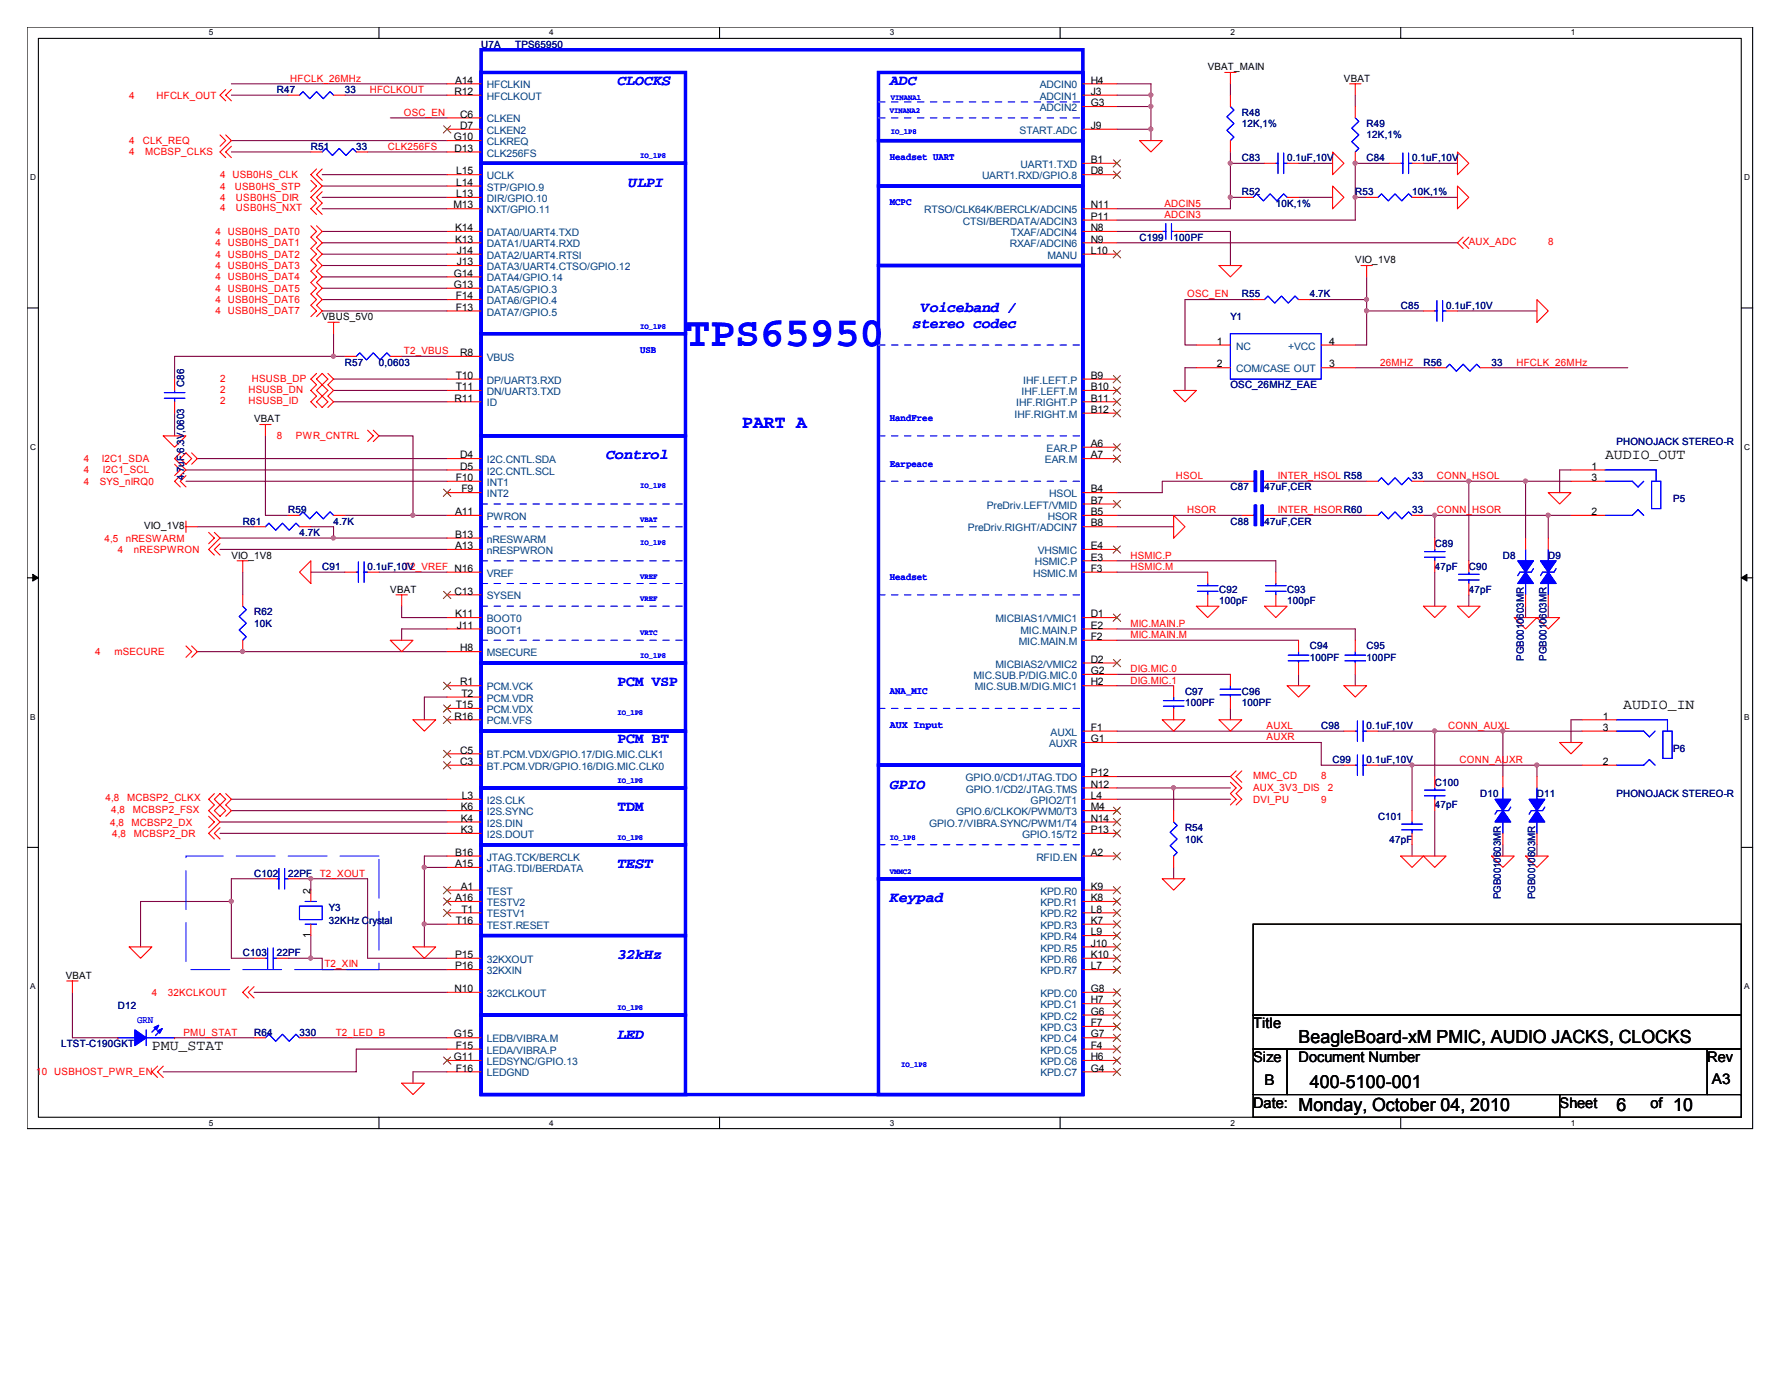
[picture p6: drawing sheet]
<svg xmlns="http://www.w3.org/2000/svg" width="279mm" height="216mm" viewBox="0 0 279 216" stroke-linecap="round" stroke-linejoin="round" font-family="sans-serif">
<path d="M4.2 4.2h270.3v172.5h-270.3zM6 6h266.7v168.9h-266.7z" fill="none" stroke="#000" stroke-width=".17"/>
<g fill="#fff">
<path d="M32.7 4.4h.7v1.4h-.7z"/>
<path d="M32.7 175.1h.7v1.4h-.7z"/>
</g>
<path d="M59.4 4.2v1.8M59.4 174.9v1.8" fill="none" stroke="#000" stroke-width=".17"/>
<g fill="#fff">
<path d="M86 4.4h.7v1.4h-.7z"/>
<path d="M86 175.1h.7v1.4h-.7z"/>
</g>
<path d="M112.7 4.2v1.8M112.7 174.9v1.8" fill="none" stroke="#000" stroke-width=".17"/>
<g fill="#fff">
<path d="M139.4 4.4h.6v1.4h-.6z"/>
<path d="M139.4 175.1h.6v1.4h-.6z"/>
</g>
<path d="M166 4.2v1.8M166 174.9v1.8" fill="none" stroke="#000" stroke-width=".17"/>
<g fill="#fff">
<path d="M192.7 4.4h.7v1.4h-.7z"/>
<path d="M192.7 175.1h.7v1.4h-.7z"/>
</g>
<path d="M219.4 4.2v1.8M219.4 174.9v1.8" fill="none" stroke="#000" stroke-width=".17"/>
<g fill="#fff">
<path d="M246 4.4h.7v1.4h-.7z"/>
<path d="M246 175.1h.7v1.4h-.7z"/>
<path d="M4.7 27.1h.9v1.4h-.9z"/>
<path d="M273.2 27.1h.9v1.4h-.9z"/>
<path d="M4.7 69.3h.9v1.4h-.9z"/>
<path d="M273.2 69.3h.9v1.4h-.9z"/>
</g>
<path d="M4.2 48.2h1.8M272.7 48.2h1.8" fill="none" stroke="#000" stroke-width=".17"/>
<g fill="#fff">
<path d="M4.7 111.5h.8v1.4h-.8z"/>
<path d="M273.2 111.5h.8v1.4h-.8z"/>
</g>
<path d="M4.2 90.5h1.8M272.7 90.5h1.8" fill="none" stroke="#000" stroke-width=".17"/>
<path d="M5.1 89.9l.9 .6-.9 .5zM272.7 90.5l.9-.6v1.1z" fill="#000" stroke="#000" stroke-width=".16"/>
<g fill="#fff">
<path d="M4.7 153.8h.8v1.4h-.8z"/>
<path d="M273.2 153.8h.8v1.4h-.8z"/>
</g>
<path d="M4.2 132.7h1.8M272.7 132.7h1.8M196.3 144.7h76.4v14.2h-76.4zM196.3 158.9h76.4v5.4h-76.4zM196.3 164.3h5.3v7.1h-5.3zM196.3 171.4h48v3.5h-48zM201.6 164.3h65.8v7.1h-65.8zM244.3 171.4h28.4v3.5h-28.4zM267.4 164.3h5.3v7.1h-5.3z" fill="none" stroke="#000" stroke-width=".17"/>
<g fill="none" stroke="#800040" stroke-width=".17">
<path d="M36.2 13.1h33.8M36.2 14.9h8.9M54 14.9h16M61.1 18.5h8.9M174.9 16.7h5.4M174.9 13.1h5.4v8.9M174.9 14.9h5.4M192.7 13.1v1.8M212.3 14.9v1.8M36.2 22h33.8M36.2 23.8h12.5M50.5 36.2h19.5"/>
<path d="M50.5 32.7h19.5M50.5 27.3h19.5M50.5 29.1h19.5M50.5 38h19.5M50.5 30.9h19.5M50.5 39.8h19.5M57.6 23.8h12.4M174.9 36.2h5.4M174.9 20.2h5.4M174.9 38h53.4M185.6 36.2h7.1v5.4M192.7 25.6v5.3h1.8"/>
<path d="M192.7 23.8v1.8h5.3M192.7 30.9v1.8h-17.8M203.4 30.9h5.3M203.4 25.6h5.3M212.3 30.9h1.7M217.6 25.6h-5.3v8.9h-37.4M222.9 30.9h5.4M222.9 25.6h5.4M50.5 41.6h19.5M50.5 46.9h19.5M50.5 43.3h19.5M50.5 45.1h19.5"/>
<path d="M50.5 48.7h19.5M52.2 52.2v3.6M52.2 59.4h17.8M54 55.8h-26.7v3.6M62.9 55.8h7.1M187.4 57.6h-1.8v3.5M196.3 46.9h-10.7v7.1h1.8M205.1 46.9h8.9M212.3 57.6h12.4M214 48.7h8.9M214 43.3v10.7h-1.7M228.3 48.7h12.4"/>
<path d="M233.6 57.6h21.3M27.3 64.7v3.5M29.1 75.4h40.9M29.1 73.6h40.9M30.9 71.8h39.1M41.6 68.2v12.5h3.5M52.2 61.1h17.8M52.2 62.9h17.8M59.4 68.2h5.3v12.5M194.5 75.4h-12.5v1.7h-7.1M199.8 75.4h14.2M222.9 75.4h23.1"/>
<path d="M230 75.4v12.4M238.9 75.4v8.8M246 73.6h-1.7v3.5M30.9 82.5h8.9M34.5 84.2h35.5M34.5 86h35.5M38 89.6v3.5M48.7 89.6h5.3M48.7 82.5h3.5v1.7M54 80.7h16M59.4 89.6h10.6M62.9 94.9v1.8h7.1"/>
<path d="M70 98.5h-7.1v1.7M174.9 89.6h14.2M174.9 98.5h37.4v1.7M174.9 87.8h24.9v1.8M174.9 82.5h8.9M174.9 80.7h19.6M199.8 80.7h14.2M222.9 80.7h23.1M224.7 80.7v3.5M224.7 89.6v5.3M230 93.1v1.8M238.9 94.9v1.8"/>
<path d="M242.5 80.7v3.5M242.5 94.9v1.8M30.9 102h39.1M70 109.1h-3.5v3.6M174.9 105.6h17.8M174.9 114.5h35.6M174.9 107.4h8.9M174.9 116.2h32v3.6h3.6M174.9 100.2h28.5M192.7 110.9v1.8M203.4 105.6v1.8M212.3 105.6v1.8"/>
<path d="M215.8 114.5h32M215.8 119.8h32M221.1 119.8v7.1M224.7 114.5v7.1M235.4 114.5v7.1M240.7 119.8v1.8M247.8 112.7h-1.8v3.5M34.5 128.7h35.5M34.5 130.5h35.5M36.2 126.9h33.8M36.2 125.1h33.8M41.6 137.6h-5.4v12.4h3.6"/>
<path d="M46.9 137.6h10.7v12.4h12.4M48.7 137.6v1.8M66.5 135.8h3.5M70 134h-3.5v14.3M174.9 125.1h17.8M174.9 123.4h17.8M174.9 121.6h17.8M183.8 123.4v3.5M183.8 135.8v1.8M221.1 132.2v1.8M224.7 126.9v7.1M235.4 132.2v1.8"/>
<path d="M240.7 132.2v1.8M11.3 155.4v7.1h7.2M36.2 141.1h-14.2v7.2M39.8 155.4h30.2M45.1 150h5.4v1.8h19.5M48.7 146.5v3.5M66.5 144.7h3.5M27.3 162.5h12.5M48.7 162.5h21.3M70 164.3h-14.2v3.5h-30.2M70 167.8h-5.3v1.8"/>
</g>
<g fill="#f0f" stroke="#f0f" stroke-width=".17">
<circle cx="48.7" cy="137.6" r=".32"/>
<circle cx="240.7" cy="119.8" r=".32"/>
<circle cx="48.7" cy="150" r=".32"/>
<circle cx="235.3" cy="114.4" r=".32"/>
<circle cx="224.7" cy="114.4" r=".32"/>
<circle cx="52.2" cy="84.2" r=".32"/>
<circle cx="52.2" cy="55.8" r=".32"/>
<circle cx="214" cy="48.7" r=".32"/>
<circle cx="230" cy="75.3" r=".32"/>
<circle cx="38" cy="102" r=".32"/>
<circle cx="238.9" cy="75.3" r=".32"/>
<circle cx="242.5" cy="80.7" r=".32"/>
<circle cx="180.2" cy="20.2" r=".32"/>
<circle cx="36.2" cy="141.1" r=".32"/>
<circle cx="66.4" cy="144.7" r=".32"/>
<circle cx="192.7" cy="25.5" r=".32"/>
<circle cx="192.7" cy="30.9" r=".32"/>
<circle cx="214" cy="46.9" r=".32"/>
<circle cx="212.2" cy="30.9" r=".32"/>
<circle cx="212.2" cy="25.5" r=".32"/>
<circle cx="224.7" cy="80.7" r=".32"/>
<circle cx="180.2" cy="14.9" r=".32"/>
<circle cx="66.4" cy="135.8" r=".32"/>
<circle cx="180.2" cy="16.7" r=".32"/>
<circle cx="221.1" cy="119.8" r=".32"/>
<circle cx="183.8" cy="123.3" r=".32"/>
<circle cx="64.7" cy="80.7" r=".32"/>
</g>
<g fill="none" stroke="#f00" stroke-width=".17">
<path d="M35.3 14l-.8 .9 .8 .9M36.2 14l-.9 .9 .9 .9M45.1 14.9h1.8M52.2 14.9h1.8M70 13.1h5.4M70 14.9h5.4M70 18.5h5.4M169.6 13.1h5.3M169.6 14.9h5.3M169.6 16.7h5.3M191.8 11.3h1.8M192.7 11.3v1.8"/>
<path d="M192.7 14.9v1.8M211.4 13.1h1.7M212.3 13.1v1.8M212.3 16.7v1.8M34.5 21.1l.8 .9-.8 .9M35.3 21.1l.9 .9-1.7 1.8 .8 .9M36.2 22.9l-.9 .9 .9 .9M48.7 35.3l.9 .9-.9 .9 .9 .9-.9 .9 .9 .9-.9 .9 .9 .9-.9 .9 .9 .8-.9 .9 .9 .9-.9 .9 .9 .9-.9 .9 .9 .9-.9 .9M48.7 28.2l.9 .9-.9 .9M48.7 23.8h1.8M49.6 26.5l-.9 .8 1.8 1.8-1.8 1.8 .9 .9-.9 .9 .9 .9M49.6 35.3l.9 .9-.9 .9 .9 .9-.9 .9 .9 .9-.9 .9 .9 .9-.9 .9 .9 .8-.9 .9 .9 .9-.9 .9 .9 .9-.9 .9 .9 .9-.9 .9"/>
<path d="M50.5 26.5l-.9 .8 .9 .9M50.5 30l-.9 .9 .9 .9-.9 .9 .9 .9M55.8 23.8h1.8M70 36.2h5.4M70 30.9h5.4M70 23.8h5.4M70 39.8h5.4M70 38h5.4M70 32.7h5.4M70 27.3h5.4M70 29.1h5.4M70 20.2h5.4"/>
<path d="M70 22h5.4M169.6 36.2h5.3M169.6 25.6h5.3M169.6 39.8h5.3M169.6 38h5.3M169.6 34.5h5.3M169.6 32.7h5.3M169.6 27.3h5.3M169.6 20.2h5.3M178.5 22h3.5l-1.7 1.8zM180.3 36.2h1.7M183.8 36.2h1.8"/>
<path d="M192.7 22v1.8M194.5 30.9h1.8M198 25.6h1.8M201.6 30.9h1.8M201.6 25.6h1.8M208.7 29.1l1.8 1.8-1.8 1.8zM208.7 23.8l1.8 1.8-1.8 1.7zM212.3 23.8v1.8M214 30.9h1.8M217.6 25.6h1.8M221.1 30.9h1.8M221.1 25.6h1.8"/>
<path d="M228.3 29.1l1.7 1.8-1.7 1.8zM228.3 23.8l1.7 1.8-1.7 1.7zM229.1 37.1l-.8 .9 .8 .9M230 37.1l-.9 .9 .9 .9M27.3 59.4v1.7M49.6 58.5l-.9 .9 .9 .8-.9 .9 .9 .9-.9 .9 .9 .9M49.6 59.4l.9-.9 .8 .9-.8 .8zM51.3 58.5l.9 .9-.9 .8 .9 .9-.9 .9 .9 .9-.9 .9M51.3 50.5h1.8M52.2 50.5v1.7M54 55.8h1.8M61.1 55.8h1.8"/>
<path d="M70 41.6h5.4M70 46.9h5.4M70 55.8h5.4M70 59.4h5.4M70 48.7h5.4M70 43.3h5.4M70 45.1h5.4M169.6 59.4h5.3M187.4 57.6h5.3M187.4 54h5.3M190.9 41.6h3.6l-1.8 1.7zM196.3 46.9h1.7"/>
<path d="M203.4 46.9h1.7M206.9 57.6h5.4M206.9 54h5.4M213.1 41.6h1.8M214 41.6v1.7M222.9 48.7h1.8M224.7 57.6h1.8M226.5 48.7h1.8M231.8 57.6h1.8M240.7 46.9l1.8 1.8-1.8 1.8zM25.6 68.2h3.5l-1.8 1.8zM27.3 72.7l.9 .9-.9 .9"/>
<path d="M27.3 62.9v1.8M28.2 70.9l-.9 .9 1.8 1.8-1.8 1.8 .9 .8M29.1 70.9l.9 .9-.9 .9-.9-.9zM29.1 74.5l-.9 .9 .9 .8M30 70.9l.9 .9-.9 .9M40.7 66.5h1.8M41.6 66.5v1.7M49.6 62.9l.9-.9 .8 .9-.8 .9zM50.5 60.2l-.9 .9 .9 .9M50.5 60.2l.8 .9-.8 .9M57.6 67.4l.9 .8-.9 .9M58.5 67.4l.9 .8-.9 .9"/>
<path d="M70 75.4h5.4M70 73.6h5.4M70 61.1h5.4M70 62.9h5.4M70 71.8h5.4M70 77.1h5.4M169.6 61.1h5.3M169.6 62.9h5.3M169.6 64.7h5.3M169.6 70h5.3M169.6 71.8h5.3M169.6 77.1h5.3"/>
<path d="M169.6 78.9h5.3M183.8 61.1h3.6l-1.8 1.8zM194.5 75.4h1.8M198 75.4h1.8M214 75.4h1.8M221.1 75.4h1.8M242.5 77.1h3.5l-1.7 1.8zM246 75.4h5.4M246 73.6h5.4M29.1 82.5h1.8M29.1 81.6v1.8M32.7 83.4l.9 .8-.9 .9"/>
<path d="M33.6 83.4l.9 .8-1.8 1.8 .9 .9M34.5 85.1l-.9 .9 .9 .9M37.1 87.8h1.8M38 87.8v1.8M38 93.1v1.8M39.8 82.5h1.8M45.1 80.7h1.8M46.9 82.5h1.8M48.7 87.8v3.6l-1.8-1.8zM52.2 80.7h1.8M54 89.6h1.8M57.6 89.6h1.8"/>
<path d="M62 93.1h1.8M62.9 93.1v1.8M70 93.1h5.4M70 80.7h5.4M70 89.6h5.4M70 86h5.4M70 96.7h5.4M70 98.5h5.4M70 84.2h5.4M169.6 87.8h5.3M169.6 82.5h5.3M169.6 80.7h5.3"/>
<path d="M169.6 89.6h5.3M169.6 86h5.3M169.6 96.7h5.3M169.6 98.5h5.3M183.8 80.7l1.8 1.8-1.8 1.7zM187.4 94.9h3.5l-1.8 1.8zM189.1 89.6v1.8M189.1 93.1v1.8M194.5 80.7h1.8M198 94.9h3.6l-1.8 1.8zM198 80.7h1.8M199.8 89.6v1.8"/>
<path d="M199.8 93.1v1.8M214 80.7h1.8M221.1 80.7h1.8M222.9 94.9h3.6l-1.8 1.8zM224.7 84.2v1.8M224.7 87.8v1.8M228.3 94.9h3.5l-1.8 1.8zM230 87.8v1.8M230 91.4v1.7M237.2 96.7h3.5l-1.8 1.8zM238.9 84.2v1.8M238.9 93.1v1.8"/>
<path d="M240.7 96.7h3.6l-1.8 1.8zM242.5 84.2v1.8M242.5 93.1v1.8M246 80.7h5.4M29.1 101.1l.9 .9-.9 .9M30 101.1l.9 .9-.9 .9M38 100.2v1.8M61.1 100.2h3.6l-1.8 1.8zM64.7 112.7h3.5l-1.7 1.8zM70 119.8h5.4M70 107.4h5.4M70 118h5.4"/>
<path d="M70 112.7h5.4M70 110.9h5.4M70 109.1h5.4M70 102h5.4M169.6 114.5h5.3M169.6 103.8h5.3M169.6 116.2h5.3M169.6 100.2h5.3M169.6 105.6h5.3M169.6 107.4h5.3M182 112.7h3.6l-1.8 1.8zM183.8 107.4v1.7"/>
<path d="M183.8 110.9v1.8M190.9 112.7h3.6l-1.8 1.8zM192.7 105.6v1.8M192.7 109.1v1.8M201.6 107.4h3.5l-1.7 1.7zM203.4 100.2v1.8M203.4 103.8v1.8M210.5 107.4h3.5l-1.7 1.7zM210.5 119.8h1.8M210.5 114.5h1.8M212.3 100.2v1.8M212.3 103.8v1.8"/>
<path d="M214 119.8h1.8M214 114.5h1.8M244.3 116.2h3.5l-1.8 1.8zM247.8 119.8h5.4M247.8 114.5h5.4M247.8 112.7h5.4M32.7 127.8l.9 .9-.9 .9M33.6 124.2l-.9 .9 .9 .9-.9 .9 1.8 1.8-1.8 1.8 .9 .9M33.6 126.9l.9-.9 .8 .9-.8 .9zM33.6 125.1l.9-.9 .8 .9-.8 .9zM34.5 129.6l-.9 .9 .9 .9M35.3 124.2l.9 .9-.9 .9 .9 .9-.9 .9"/>
<path d="M41.6 137.6h1.7M45.1 137.6h1.8M48.7 139.4v1.7M70 125.1h5.4M70 128.7h5.4M70 134h5.4M70 130.5h5.4M70 126.9h5.4M70 139.4h5.4M70 135.8h5.4M169.6 125.1h5.3M169.6 123.4h5.3"/>
<path d="M169.6 121.6h5.3M169.6 128.7h5.3M169.6 134h5.3M169.6 130.5h5.3M169.6 126.9h5.3M169.6 139.4h5.3M182 137.6h3.6l-1.8 1.8zM183.8 126.9v1.8M183.8 134v1.8M192.7 122.5l.9 .9-.9 .8 .9 .9-.9 .9M193.6 120.7l-.9 .9 1.8 1.8-.9 .8 .9 .9-.9 .9M194.5 120.7l-.9 .9 .9 .9"/>
<path d="M219.4 134h3.5l-1.8 1.8zM221.1 126.9v1.8M221.1 130.5v1.7M222.9 134h3.6l-1.8 1.8zM224.7 121.6v1.8M224.7 125.1v1.8M233.6 134h3.6l-1.8 1.8zM235.4 121.6v1.8M235.4 130.5v1.7M238.9 134h3.6l-1.8 1.8zM240.7 121.6v1.8M240.7 130.5v1.7"/>
<path d="M10.5 153.6h1.7M11.3 153.6v1.8M20.2 148.3h3.6l-1.8 1.7zM38.9 154.5l-.9 .9 .9 .9M39.8 154.5l-.9 .9 .9 .9M39.8 150h1.8M43.3 150h1.8M48.7 144.7v1.8M64.7 148.3h3.5l-1.7 1.7zM70 150h5.4M70 144.7h5.4M70 155.4h5.4"/>
<path d="M70 151.8h5.4M70 142.9h5.4M70 141.1h5.4M169.6 150h5.3M169.6 144.7h5.3M169.6 155.4h5.3M169.6 151.8h5.3M169.6 148.3h5.3M169.6 146.5h5.3M169.6 142.9h5.3M169.6 141.1h5.3M169.6 158.9h5.3"/>
<path d="M169.6 157.1h5.3M18.5 162.5h.1M24.7 166.9l-.9 .9 .9 .9M25.6 166.9l-.9 .9 .9 .9M27.3 162.5h.1M39.8 162.5h1.8M46.9 162.5h1.8M62.9 169.6h3.6l-1.8 1.8zM70 162.5h5.4M70 167.8h5.4M70 164.3h5.4M70 166h5.4"/>
<path d="M169.6 162.5h5.3M169.6 167.8h5.3M169.6 164.3h5.3M169.6 166h5.3M169.6 160.7h5.3"/>
</g>
<path d="M29.1 134h30.3v17.8h-30.3z" fill="none" stroke="#00f" stroke-width=".16" stroke-dasharray="6.1 2"/>
<g fill="none" stroke="#00f" stroke-width=".17">
<path d="M46.9 14.9l.6-.5 1 1.1 1.1-1.1 1 1.1 1.1-1.1 .5 .5M192.7 16.7l.6 .5-1.1 1.1 1.1 1-1.1 1.1 1.1 1.1-.6 .5M212.3 18.5l.5 .5-1.1 1.1 1.1 1-1.1 1.1 1.1 1-.5 .6M50.5 23.8l.5-.6 1.1 1.1 1-1.1 1.1 1.1 1-1.1 .6 .6M182 36.2h.6M182.6 35v2.5M183.5 36.2h.3M183.5 35v2.5M196.3 30.9l.5-.5 1.1 1.1 1-1.1 1.1 1.1 1-1.1 .6 .5M199.8 25.6h.4M200.2 24v3.2M201 25.6h.6"/>
<path d="M201 24v3.2M215.8 30.9l.6-.5 1 1.1 1.1-1.1 1 1.1 1.1-1.1 .5 .5M219.4 25.6h.3M219.7 24v3.2M220.6 25.6h.5M220.6 24v3.2M55.8 55.8l.5-.6 1.1 1.1 1.1-1.1 1 1.1 1.1-1.1 .5 .6M192.7 52.2h14.2v7.2h-14.2zM198 46.9l.6-.5 1 1.1 1.1-1.1 1.1 1.1 1-1.1 .6 .5M224.7 48.7h.3M225 47.1v3.2M225.9 48.7h.6"/>
<path d="M225.9 47.1v3.2M226.5 57.6l.5-.6 1.1 1.1 1-1.1 1.1 1.1 1.1-1.1 .5 .6M25.7 62.4h3.3M25.7 61.5h3.3M27.3 61.1v.4M27.3 62.4v.5M196.3 75.4h.1M196.4 79.1h.4v3.2h-.4zM196.4 73.7h.4v3.3h-.4zM196.6 73.7v3.3M196.6 79.1v3.2M197.5 79.1h.4v3.2h-.4z"/>
<path d="M197.5 73.7h.4v3.3h-.4zM197.7 73.7v3.3M197.7 79.1v3.2M197.9 75.4h.1M215.8 75.4l.6-.6 1 1.1 1.1-1.1 1 1.1 1.1-1.1 .5 .6M251.4 75.4h4.3l.8 .8 .9-.8M251.4 73.6h8v1.8M258.7 75.4h1.4v4.2h-1.4zM38 94.9l.6 .6-1.1 1 1.1 1.1-1.1 1 1.1 1.1-.6 .5M41.6 82.5l.5-.6 1.1 1.1 1-1.1 1.1 1.1 1.1-1.1 .5 .6M46.9 80.7l.6-.6 1 1.1 1.1-1.1 1 1.1 1.1-1.1 .5 .6M55.8 89.6h.3"/>
<path d="M56.1 88v3.2M57 89.6h.6M57 88v3.2M187.5 92.6h3.3M187.5 91.7h3.3M189.1 91.4v.3M189.1 92.6v.5M196.3 80.7h.1M197.9 80.7h.1M198.2 92.6h3.2M198.2 91.7h3.2M199.8 91.4v.3"/>
<path d="M199.8 92.6v.5M215.8 80.7l.6-.6 1 1.1 1.1-1.1 1 1.1 1.1-1.1 .5 .6M223.1 87.2h3.2M223.1 86.4h3.2M224.7 86v.4M224.7 87.2v.6M228.4 90.8h3.2M228.4 89.9h3.2M230 89.6v.3M230 90.8v.6M238.9 86v1.8M238.9 91.4v1.7"/>
<path d="M240.2 89l-.4 .6h-1.8l-.3 .5M242.5 86v1.8M242.5 91.4v1.7M243.7 89l-.3 .6h-1.8l-.3 .5M251.4 80.7h4.3l.8-.9 .9 .9M182.2 109.7h3.2M182.2 110.6h3.2M183.8 109.1v.6M183.8 110.6v.3M191.1 107.9h3.2M191.1 108.8h3.2M192.7 107.4v.5"/>
<path d="M192.7 108.8v.3M201.8 102.6h3.2M201.8 103.5h3.2M203.4 102v.6M203.4 103.5v.3M210.7 102.6h3.2M210.7 103.5h3.2M212.3 119.8h.3M212.3 102v.6M212.3 103.5v.3M212.3 114.5h.3M212.6 112.9v3.2"/>
<path d="M212.6 118.2v3.2M213.5 119.8h.5M213.5 112.9v3.2M213.5 118.2v3.2M213.5 114.5h.5M253.2 114.5h4.2l.9 .9 .9-.9M253.2 119.8h4.2l.9-.9 .9 .9M253.2 112.7h8v1.8M260.4 114.5h1.5v4.2h-1.5zM43.3 137.6h.4M43.7 136v3.2M44.6 137.6h.5"/>
<path d="M44.6 136v3.2M183.8 128.7l.6 .5-1.1 1.1 1.1 1.1-1.1 1 1.1 1.1-.6 .5M219.5 129.9h3.3M219.5 129h3.3M221.1 128.7v.3M221.1 129.9v.6M223.1 124.6h3.2M223.1 123.7h3.2M224.7 123.4v.3M224.7 124.6v.5M235.4 123.4v1.7M235.4 128.7v1.8"/>
<path d="M236.6 126.4l-.3 .5h-1.8l-.4 .6M240.7 123.4v1.7M240.7 128.7v1.8M241.9 126.4l-.3 .5h-1.8l-.3 .6M41.6 150h.3M41.9 148.4v3.2M42.8 150h.5M42.8 148.4v3.2M46.9 141.9h3.6v2.1h-3.6zM47.8 144.7h1.8M47.8 141.1h1.8M18.5 162.5h8.8"/>
<path d="M22.9 161.2v2.5M24.8 160.5l-1 1.1M25.4 161l-1.1 1.1M41.6 162.5l.5-.6 1.1 1.1 1-1.1 1.1 1.1 1.1-1.1 .5 .6"/>
</g>
<g fill="#00f" stroke="#00f" stroke-width=".17">
<path d="M235.4 126.9l1.2 1.8h-2.5z" fill-rule="evenodd"/>
<path d="M234.1 125.1h2.5l-1.2 1.8z" fill-rule="evenodd"/>
<path d="M235.4 126.9l1.2 1.8h-2.5z" fill-rule="evenodd"/>
<path d="M234.1 125.1h2.5l-1.2 1.8z" fill-rule="evenodd"/>
<path d="M240.7 126.9l1.2 1.8h-2.4z" fill-rule="evenodd"/>
<path d="M239.5 125.1h2.4l-1.2 1.8z" fill-rule="evenodd"/>
<path d="M240.7 126.9l1.2 1.8h-2.4z" fill-rule="evenodd"/>
<path d="M239.5 125.1h2.4l-1.2 1.8z" fill-rule="evenodd"/>
<path d="M242.5 89.6l1.2 1.8h-2.4z" fill-rule="evenodd"/>
<path d="M241.3 87.8h2.4l-1.2 1.8z" fill-rule="evenodd"/>
<path d="M242.5 89.6l1.2 1.8h-2.4z" fill-rule="evenodd"/>
<path d="M241.3 87.8h2.4l-1.2 1.8z" fill-rule="evenodd"/>
<path d="M24.7 161.4l.7-.4-.4 .8z" fill-rule="evenodd"/>
<path d="M24.1 160.9l.7-.4-.3 .7z" fill-rule="evenodd"/>
<path d="M21.1 161.2l1.8 1.3-1.8 1.2z" fill-rule="evenodd"/>
<path d="M24.7 161.4l.7-.4-.4 .8z" fill-rule="evenodd"/>
<path d="M24.1 160.9l.7-.4-.3 .7z" fill-rule="evenodd"/>
<path d="M21.1 161.2l1.8 1.3-1.8 1.2z" fill-rule="evenodd"/>
<path d="M238.9 89.6l1.3 1.8h-2.5z" fill-rule="evenodd"/>
<path d="M237.7 87.8h2.5l-1.3 1.8z" fill-rule="evenodd"/>
<path d="M238.9 89.6l1.3 1.8h-2.5z" fill-rule="evenodd"/>
<path d="M237.7 87.8h2.5l-1.3 1.8z" fill-rule="evenodd"/>
</g>
<g fill="none" stroke="#00f" stroke-width=".51">
<path d="M75.4 11.3h32v14.3h-32zM75.4 7.8h94.2v163.6h-94.2zM137.6 11.3h32v10.7h-32zM75.4 25.6h32v26.6h-32zM137.6 22h32v7.1h-32zM137.6 29.1h32v12.5h-32zM75.4 52.2h32v16h-32zM137.6 41.6h32v78.2h-32zM75.4 68.2h32v35.6h-32zM75.4 103.8h32v10.7h-32zM75.4 114.5h32v8.9h-32zM137.6 119.8h32v17.8h-32z"/>
<path d="M75.4 123.4h32v8.8h-32zM75.4 132.2h32v14.3h-32zM137.6 137.6h32v33.8h-32zM75.4 158.9h32v12.5h-32zM75.4 146.5h32v12.4h-32z"/>
</g>
<g fill="none" stroke="#fff" stroke-width=".16" stroke-dasharray="1 1 1 1 1 1 1 1">
<path d="M137.6 16h32M137.6 18.5h32M169.6 16h.1M169.6 18.5h.1M137.6 54h32M169.6 54h.1M75.4 78.9h32M107.4 78.9h.1M137.6 68.2h32M137.6 75.4h32M169.6 68.2h.1M169.6 75.4h.1"/>
<path d="M75.4 82.5h32M75.4 87.8h32M75.4 91.4h32M75.4 94.9h32M107.4 82.5h.1M107.4 87.8h.1M107.4 91.4h.1M107.4 94.9h.1M137.6 93.1h32M169.6 93.1h.1M75.4 100.2h32M107.4 100.2h.1"/>
<path d="M137.6 110.9h32M169.6 110.9h.1M137.6 132.2h32M169.6 132.2h.1"/>
</g>
<g fill="none" stroke="#00f" stroke-width=".16" stroke-dasharray="1 1 1 1 1 1 1 1">
<path d="M137.6 16h32M137.6 18.5h32M169.6 16h.1M169.6 18.5h.1M137.6 54h32M169.6 54h.1M75.4 78.9h32M107.4 78.9h.1M137.6 68.2h32M137.6 75.4h32M169.6 68.2h.1M169.6 75.4h.1"/>
<path d="M75.4 82.5h32M75.4 87.8h32M75.4 91.4h32M75.4 94.9h32M107.4 82.5h.1M107.4 87.8h.1M107.4 91.4h.1M107.4 94.9h.1M137.6 93.1h32M169.6 93.1h.1M75.4 100.2h32M107.4 100.2h.1"/>
<path d="M137.6 110.9h32M169.6 110.9h.1M137.6 132.2h32M169.6 132.2h.1"/>
</g>
<g fill="none" stroke="#804000" stroke-width=".16">
<path d="M69.5 19.7l1.1 1.1M70.6 19.7l-1.2 1.1M174.4 39.2l1.1 1.2M174.4 26.8l1.1 1.1M174.4 25l1.1 1.2M175.5 39.2l-1.2 1.2M175.5 26.8l-1.2 1.1M175.5 25l-1.2 1.2M174.4 58.8l1.1 1.1M175.5 58.8l-1.2 1.1M69.5 76.6l1.1 1.1M70.6 76.6l-1.2 1.1"/>
<path d="M174.4 60.6l1.1 1.1M174.4 62.4l1.1 1.1M174.4 64.1l1.1 1.2M174.4 69.5l1.1 1.1M174.4 71.2l1.1 1.2M174.4 78.4l1.1 1.1M175.5 60.6l-1.2 1.1M175.5 62.4l-1.2 1.1M175.5 64.1l-1.2 1.2M175.5 69.5l-1.2 1.1M175.5 71.2l-1.2 1.2M175.5 78.4l-1.2 1.1"/>
<path d="M69.5 92.6l1.1 1.1M70.6 92.6l-1.2 1.1M174.4 85.5l1.1 1.1M174.4 96.1l1.1 1.2M175.5 85.5l-1.2 1.1M175.5 96.1l-1.2 1.2M69.5 117.5l1.1 1.1M69.5 119.3l1.1 1.1M69.5 112.1l1.1 1.2M69.5 110.4l1.1 1.1M69.5 106.8l1.1 1.1M70.6 117.5l-1.2 1.1"/>
<path d="M70.6 119.3l-1.2 1.1M70.6 112.1l-1.2 1.2M70.6 110.4l-1.2 1.1M70.6 106.8l-1.2 1.1M174.4 103.3l1.1 1.1M175.5 103.3l-1.2 1.1M69.5 138.8l1.1 1.2M70.6 138.8l-1.2 1.2M174.4 128.1l1.1 1.2M174.4 133.5l1.1 1.1M174.4 138.8l1.1 1.2M174.4 126.4l1.1 1.1"/>
<path d="M174.4 129.9l1.1 1.2M175.5 128.1l-1.2 1.2M175.5 133.5l-1.2 1.1M175.5 138.8l-1.2 1.2M175.5 126.4l-1.2 1.1M175.5 129.9l-1.2 1.2M69.5 140.6l1.1 1.1M69.5 142.4l1.1 1.1M70.6 140.6l-1.2 1.1M70.6 142.4l-1.2 1.1M174.4 154.8l1.1 1.2M174.4 151.3l1.1 1.1"/>
<path d="M174.4 149.5l1.1 1.1M174.4 147.7l1.1 1.1M174.4 145.9l1.1 1.2M174.4 144.1l1.1 1.2M174.4 142.4l1.1 1.1M174.4 140.6l1.1 1.1M174.4 158.4l1.1 1.1M174.4 156.6l1.1 1.1M175.5 154.8l-1.2 1.2M175.5 151.3l-1.2 1.1M175.5 149.5l-1.2 1.1M175.5 147.7l-1.2 1.1"/>
<path d="M175.5 145.9l-1.2 1.2M175.5 144.1l-1.2 1.2M175.5 142.4l-1.2 1.1M175.5 140.6l-1.2 1.1M175.5 158.4l-1.2 1.1M175.5 156.6l-1.2 1.1M69.5 165.5l1.1 1.1M70.6 165.5l-1.2 1.1M174.4 167.3l1.1 1.1M174.4 163.7l1.1 1.1M174.4 161.9l1.1 1.2M174.4 165.5l1.1 1.1"/>
<path d="M174.4 160.1l1.1 1.2M175.5 167.3l-1.2 1.1M175.5 163.7l-1.2 1.1M175.5 161.9l-1.2 1.2M175.5 165.5l-1.2 1.1M175.5 160.1l-1.2 1.2"/>
</g>
<text font-size="6.6" fill="#00f" x="107.4" y="54.2">TPS65950</text>
<text font-size="2.8" fill="#00f" x="116.2" y="67.1">PART A</text>
<g font-size="2.8">
<text x="203.4" y="163.2">BeagleBoard-xM PMIC, AUDIO JACKS, CLOCKS</text>
<text x="203.4" y="173.9">Monday, October 04, 2010</text>
<text x="205.1" y="170.3">400-5100-001</text>
<text x="253.2" y="173.9">6</text>
<text x="262" y="173.9">10</text>
</g>
<g font-size="2.3" fill="#00f">
<text x="96.7" y="13.3">CLOCKS</text>
<text x="139.4" y="13.3">ADC</text>
<text x="98.5" y="29.3">ULPI</text>
<text x="142.9" y="51.4">stereo codec</text>
<text x="144.3" y="48.8">Voiceband /</text>
<text x="94.9" y="71.9">Control</text>
<text x="96.7" y="107.4">PCM VSP</text>
<text x="96.7" y="116.3">PCM BT</text>
<text x="139.4" y="123.5">GPIO</text>
<text x="96.7" y="127">TDM</text>
<text x="96.7" y="135.9">TEST</text>
<text x="139.4" y="141.3">Keypad</text>
<text x="96.7" y="150.2">32kHz</text>
<text x="96.7" y="162.6">LED</text>
</g>
<g font-size="2.3">
<text x="251.4" y="71.9">AUDIO_OUT</text>
<text x="254.2" y="111">AUDIO_IN</text>
<text x="196.3" y="161">Title</text>
<text x="23.8" y="164.3">PMU_STAT</text>
<text x="196.3" y="166.3">Size</text>
<text x="203.4" y="166.3">Document Number</text>
<text x="267.4" y="166.3">Rev</text>
<text x="196.3" y="173.4">Date:</text>
<text x="198" y="169.9">B</text>
<text x="244.3" y="173.4">Sheet</text>
<text x="258.5" y="173.4">of</text>
<text x="268.1" y="169.7">A3</text>
</g>
<g font-size="1.6" fill="#000080">
<text x="75.4" y="7.5">U7A</text>
<text x="80.7" y="7.5">TPS65950</text>
<text x="43.3" y="14.6">R47</text>
<text x="54" y="14.6">33</text>
<text x="48.7" y="23.5">R51</text>
<text x="55.8" y="23.5">33</text>
<text x="194.5" y="18.1">R48</text>
<text x="194.5" y="19.9">12K,1%</text>
<text x="214" y="19.9">R49</text>
<text x="214" y="21.7">12K,1%</text>
<text x="194.5" y="25.2">C83</text>
<text x="201.6" y="25.2">0.1uF,10V</text>
<text x="214" y="25.2">C84</text>
<text x="221.1" y="25.2">0.1uF,10V</text>
<text x="194.5" y="30.6">R52</text>
<text x="199.8" y="32.3">10K,1%</text>
<text x="212.3" y="30.6">R53</text>
<text x="221.1" y="30.6">10K,1%</text>
<text x="178.5" y="37.7">C199</text>
<text x="183.8" y="37.7">100PF</text>
<text x="194.5" y="46.6">R55</text>
<text x="205.1" y="46.6">4.7K</text>
<text x="192.7" y="50.1">Y1</text>
<text x="219.4" y="48.3">C85</text>
<text x="226.5" y="48.3">0.1uF,10V</text>
<text x="54" y="57.2">R57</text>
<text x="59.4" y="57.2">0,0603</text>
<text x="222.9" y="57.2">R56</text>
<text x="233.6" y="57.2">33</text>
<text x="28.8" y="60.6" transform="rotate(-90 28.8 60.6)">C86</text>
<text x="192.7" y="60.8">OSC_26MHZ_EAE</text>
<text x="253.2" y="69.7">PHONOJACK STEREO-R</text>
<text x="28.8" y="75.2" transform="rotate(-90 28.8 75.2)">4.7uF,6.3V,0603</text>
<text x="192.7" y="76.8">C87</text>
<text x="198" y="76.8">47uF,CER</text>
<text x="221.1" y="75">33</text>
<text x="38" y="82.1">R61</text>
<text x="45.1" y="80.3">R59</text>
<text x="46.9" y="83.9">4.7K</text>
<text x="52.2" y="82.1">4.7K</text>
<text x="192.7" y="82.1">C88</text>
<text x="198" y="82.1">47uF,CER</text>
<text x="221.1" y="80.3">33</text>
<text x="262" y="78.6">P5</text>
<text x="50.5" y="89.2">C91</text>
<text x="57.6" y="89.2">0.1uF,10V</text>
<text x="224.7" y="85.7">C89</text>
<text x="224.7" y="89.2">47pF</text>
<text x="230" y="89.2">C90</text>
<text x="235.4" y="87.5">D8</text>
<text x="242.5" y="87.5">D9</text>
<text x="190.9" y="92.8">C92</text>
<text x="190.9" y="94.6">100pF</text>
<text x="201.6" y="92.8">C93</text>
<text x="201.6" y="94.6">100pF</text>
<text x="230" y="92.8">47pF</text>
<text x="39.8" y="96.4">R62</text>
<text x="39.8" y="98.1">10K</text>
<text x="205.1" y="101.7">C94</text>
<text x="214" y="101.7">C95</text>
<text x="205.1" y="103.5">100PF</text>
<text x="214" y="103.5">100PF</text>
<text x="238.6" y="103.5" transform="rotate(-90 238.6 103.5)">PGB0010603MR</text>
<text x="242.2" y="103.5" transform="rotate(-90 242.2 103.5)">PGB0010603MR</text>
<text x="185.6" y="108.8">C97</text>
<text x="185.6" y="110.6">100PF</text>
<text x="194.5" y="108.8">C96</text>
<text x="194.5" y="110.6">100PF</text>
<text x="206.9" y="114.1">C98</text>
<text x="208.7" y="119.5">C99</text>
<text x="214" y="119.5">0.1uF,10V</text>
<text x="214" y="114.1">0.1uF,10V</text>
<text x="262" y="117.7">P6</text>
<text x="224.7" y="123">C100</text>
<text x="231.8" y="124.8">D10</text>
<text x="240.7" y="124.8">D11</text>
<text x="253.2" y="124.8">PHONOJACK STEREO-R</text>
<text x="185.6" y="130.1">R54</text>
<text x="185.6" y="131.9">10K</text>
<text x="215.8" y="128.4">C101</text>
<text x="217.6" y="131.9">47pF</text>
<text x="224.7" y="126.6">47pF</text>
<text x="39.8" y="137.2">C102</text>
<text x="45.1" y="137.2">22PF</text>
<text x="51.5" y="142.6">Y3</text>
<text x="235.1" y="140.8" transform="rotate(-90 235.1 140.8)">PGB0010603MR</text>
<text x="240.4" y="140.8" transform="rotate(-90 240.4 140.8)">PGB0010603MR</text>
<text x="38" y="149.7">C103</text>
<text x="43.3" y="149.7">22PF</text>
<text x="51.5" y="144.7">32KHz Crystal</text>
<text x="18.5" y="158">D12</text>
<text x="9.6" y="163.9">LTST-C190GKT</text>
<text x="39.8" y="162.1">R64</text>
<text x="46.9" y="162.1">330</text>
</g>
<g font-size="1.6">
<text x="189.1" y="11">VBAT_MAIN</text>
<text x="71.2" y="14.9">R12</text>
<text x="71.3" y="13.1">A14</text>
<text x="170.8" y="13.1">H4</text>
<text x="170.8" y="14.9">J3</text>
<text x="170.8" y="16.6">G3</text>
<text x="210.5" y="12.8">VBAT</text>
<text x="71.1" y="22">G10</text>
<text x="71.2" y="23.7">D13</text>
<text x="72.1" y="18.4">C6</text>
<text x="72.1" y="20.2">D7</text>
<text x="170.8" y="20.2">J9</text>
<text x="71.5" y="27.3">L15</text>
<text x="71.5" y="29.1">L14</text>
<text x="170.8" y="27.3">D8</text>
<text x="170.8" y="25.5">B1</text>
<text x="71" y="32.6">M13</text>
<text x="71.5" y="30.9">L13</text>
<text x="170.8" y="32.6">N11</text>
<text x="170.8" y="34.4">P11</text>
<text x="71.3" y="36.2">K14</text>
<text x="71.3" y="38">K13</text>
<text x="71.5" y="39.8">J14</text>
<text x="71.5" y="41.5">J13</text>
<text x="170.8" y="38">N9</text>
<text x="170.8" y="36.2">N8</text>
<text x="170.8" y="39.8">L10</text>
<text x="212.3" y="41.2">VIO_1V8</text>
<text x="71.1" y="43.3">G14</text>
<text x="71.1" y="45.1">G13</text>
<text x="71.4" y="46.9">F14</text>
<text x="50.5" y="50.1">VBUS_5V0</text>
<text x="71.4" y="48.6">F13</text>
<text x="190.6" y="54">1</text>
<text x="208.2" y="54">4</text>
<text x="71.4" y="59.3">T10</text>
<text x="72.1" y="55.8">R8</text>
<text x="170.8" y="59.3">B9</text>
<text x="190.6" y="57.5">2</text>
<text x="208.2" y="57.5">3</text>
<text x="71.2" y="62.9">R11</text>
<text x="71.4" y="61.1">T11</text>
<text x="170.8" y="62.9">B11</text>
<text x="170.8" y="64.6">B12</text>
<text x="170.8" y="61.1">B10</text>
<text x="39.8" y="66.1">VBAT</text>
<text x="72.1" y="71.8">D4</text>
<text x="170.8" y="71.8">A7</text>
<text x="170.8" y="70">A6</text>
<text x="71.4" y="75.3">F10</text>
<text x="72.1" y="73.5">D5</text>
<text x="72.3" y="77.1">F9</text>
<text x="170.8" y="77.1">B4</text>
<text x="249.3" y="73.5">1</text>
<text x="249.3" y="75.3">3</text>
<text x="22.6" y="82.8">VIO_1V8</text>
<text x="71.3" y="80.6">A11</text>
<text x="170.8" y="82.4">B8</text>
<text x="170.8" y="78.9">B7</text>
<text x="170.8" y="80.6">B5</text>
<text x="249.3" y="80.6">2</text>
<text x="36.2" y="87.5">VIO_1V8</text>
<text x="71.3" y="84.2">B13</text>
<text x="71.3" y="86">A13</text>
<text x="170.8" y="89.5">F3</text>
<text x="170.8" y="87.8">E3</text>
<text x="170.8" y="86">E4</text>
<text x="61.1" y="92.8">VBAT</text>
<text x="71.2" y="93.1">C13</text>
<text x="71.3" y="96.6">K11</text>
<text x="71.5" y="98.4">J11</text>
<text x="72.1" y="102">H8</text>
<text x="170.8" y="98.4">E2</text>
<text x="170.8" y="100.2">F2</text>
<text x="170.8" y="96.6">D1</text>
<text x="72.1" y="107.3">R1</text>
<text x="170.8" y="105.5">G2</text>
<text x="170.8" y="103.8">D2</text>
<text x="170.8" y="107.3">H2</text>
<text x="71.2" y="112.6">R16</text>
<text x="71.4" y="110.9">T15</text>
<text x="72.3" y="109.1">T2</text>
<text x="251" y="112.6">1</text>
<text x="72.1" y="118">C5</text>
<text x="72.1" y="119.8">C3</text>
<text x="170.8" y="116.2">G1</text>
<text x="170.8" y="114.4">F1</text>
<text x="251" y="119.8">2</text>
<text x="251" y="114.4">3</text>
<text x="72.3" y="125.1">L3</text>
<text x="170.8" y="121.5">P12</text>
<text x="170.8" y="125.1">L4</text>
<text x="170.8" y="123.3">N12</text>
<text x="72.2" y="130.4">K3</text>
<text x="72.2" y="128.7">K4</text>
<text x="72.2" y="126.9">K6</text>
<text x="170.8" y="128.7">N14</text>
<text x="170.8" y="126.9">M4</text>
<text x="170.8" y="130.4">P13</text>
<text x="71.3" y="135.8">A15</text>
<text x="71.3" y="134">B16</text>
<text x="170.8" y="134">A2</text>
<text x="48.6" y="139.9" transform="rotate(-90 48.6 139.9)">2</text>
<text x="71.3" y="141.1">A16</text>
<text x="72.2" y="139.3">A1</text>
<text x="72.3" y="142.9">T1</text>
<text x="170.8" y="142.9">L8</text>
<text x="170.8" y="141.1">K8</text>
<text x="170.8" y="139.3">K9</text>
<text x="48.6" y="146.8" transform="rotate(-90 48.6 146.8)">1</text>
<text x="71.3" y="150">P15</text>
<text x="71.4" y="144.7">T16</text>
<text x="170.8" y="150">K10</text>
<text x="170.8" y="148.2">J10</text>
<text x="170.8" y="146.4">L9</text>
<text x="170.8" y="144.7">K7</text>
<text x="10.3" y="153.2">VBAT</text>
<text x="71.2" y="155.3">N10</text>
<text x="71.3" y="151.8">P16</text>
<text x="170.8" y="155.3">G8</text>
<text x="170.8" y="151.8">L7</text>
<text x="170.8" y="160.7">F7</text>
<text x="170.8" y="158.9">G6</text>
<text x="170.8" y="157.1">H7</text>
<text x="71.1" y="166">G11</text>
<text x="71.1" y="162.4">G15</text>
<text x="71.4" y="164.2">F15</text>
<text x="71.4" y="167.8">F16</text>
<text x="170.8" y="167.8">G4</text>
<text x="170.8" y="164.2">F4</text>
<text x="170.8" y="162.4">G7</text>
<text x="170.8" y="166">H6</text>
</g>
<g font-size="1.6" fill="#f00">
<text x="20.2" y="15.5">4</text>
<text x="24.5" y="15.5">HFCLK_OUT</text>
<text x="45.5" y="12.8">HFCLK_26MHz</text>
<text x="57.9" y="14.6">HFCLKOUT</text>
<text x="20.2" y="22.6">4</text>
<text x="22.4" y="22.6">CLK_REQ</text>
<text x="60.7" y="23.5">CLK256FS</text>
<text x="63.2" y="18.1">OSC_EN</text>
<text x="20.2" y="24.3">4</text>
<text x="22.7" y="24.3">MCBSP_CLKS</text>
<text x="34.5" y="27.9">4 USB0HS_CLK</text>
<text x="34.5" y="29.7">4</text>
<text x="36.8" y="29.7">USB0HS_STP</text>
<text x="34.5" y="31.5">4</text>
<text x="34.5" y="33.1">4</text>
<text x="37" y="31.5">USB0HS_DIR</text>
<text x="37" y="33.1">USB0HS_NXT</text>
<text x="182.4" y="32.3">ADCIN5</text>
<text x="182.4" y="34.1">ADCIN3</text>
<text x="33.7" y="40.3">4 USB0HS_DAT2</text>
<text x="33.7" y="38.6">4 USB0HS_DAT1</text>
<text x="33.7" y="36.8">4 USB0HS_DAT0</text>
<text x="230" y="38.4">AUX_ADC</text>
<text x="242.5" y="38.4">8</text>
<text x="33.7" y="45.7">4 USB0HS_DAT5</text>
<text x="33.7" y="47.5">4 USB0HS_DAT6</text>
<text x="33.7" y="43.9">4 USB0HS_DAT4</text>
<text x="33.7" y="42.1">4 USB0HS_DAT3</text>
<text x="185.9" y="46.6">OSC_EN</text>
<text x="33.7" y="49.2">4 USB0HS_DAT7</text>
<text x="34.5" y="59.7">2</text>
<text x="39.5" y="59.7">HSUSB_DP</text>
<text x="63.2" y="55.5">T2_VBUS</text>
<text x="216.2" y="57.2">26MHZ</text>
<text x="237.5" y="57.2">HFCLK_26MHz</text>
<text x="34.5" y="61.5">2</text>
<text x="34.5" y="63.3">2</text>
<text x="38.9" y="61.5">HSUSB_DN</text>
<text x="38.9" y="63.3">HSUSB_ID</text>
<text x="43.3" y="68.8">8</text>
<text x="46.4" y="68.8">PWR_CNTRL</text>
<text x="13.1" y="75.9">4</text>
<text x="13.1" y="72.3">4</text>
<text x="13.1" y="74.1">4</text>
<text x="15.6" y="75.9">SYS_nIRQ0</text>
<text x="16" y="72.3">I2C1_SDA</text>
<text x="16.1" y="74.1">I2C1_SCL</text>
<text x="184.1" y="75">HSOL</text>
<text x="200.2" y="75">INTER_HSOL R58</text>
<text x="225" y="75">CONN_HSOL</text>
<text x="185.9" y="80.3">HSOR</text>
<text x="200.2" y="80.3">INTER_HSORR60</text>
<text x="225" y="80.3">CONN_HSOR</text>
<text x="16.3" y="84.8">4,5</text>
<text x="18.5" y="86.6">4</text>
<text x="19.7" y="84.8">nRESWARM</text>
<text x="21" y="86.6">nRESPWRON</text>
<text x="63.2" y="89.2">T2_VREF N16</text>
<text x="177" y="87.5">HSMIC.P</text>
<text x="177" y="89.2">HSMIC.M</text>
<text x="177" y="99.9">MIC.MAIN.M</text>
<text x="177" y="98.1">MIC.MAIN.P</text>
<text x="14.9" y="102.6">4</text>
<text x="17.9" y="102.6">mSECURE</text>
<text x="177" y="105.2">DIG.MIC.0</text>
<text x="177" y="107">DIG.MIC.1</text>
<text x="198.4" y="114.1">AUXL</text>
<text x="198.4" y="115.9">AUXR</text>
<text x="226.8" y="114.1">CONN_AUXL</text>
<text x="228.6" y="119.5">CONN_AUXR</text>
<text x="16.5" y="125.3">4,8</text>
<text x="19.9" y="125.3">MCBSP2_CLKX</text>
<text x="196.3" y="123.9">AUX_3V3_DIS</text>
<text x="196.3" y="122">MMC_CD</text>
<text x="196.3" y="125.7">DVI_PU</text>
<text x="206.9" y="122">8</text>
<text x="206.9" y="125.7">9</text>
<text x="208" y="123.9">2</text>
<text x="17.2" y="129.2">4,8</text>
<text x="17.4" y="127.3">4,8</text>
<text x="17.6" y="131">4,8</text>
<text x="20.6" y="129.2">MCBSP2_DX</text>
<text x="20.8" y="127.3">MCBSP2_FSX</text>
<text x="21" y="131">MCBSP2_DR</text>
<text x="50.1" y="137.2">T2_XOUT</text>
<text x="23.8" y="155.9">4</text>
<text x="26.3" y="155.9">32KCLKOUT</text>
<text x="50.8" y="151.5">T2_XIN</text>
<text x="28.7" y="162.1">PMU_STAT</text>
<text x="52.6" y="162.1">T2_LED_B</text>
<text x="5.7" y="168.4">10 USBHOST_PWR_EN</text>
</g>
<g font-size="1.6" fill="#004080">
<text x="76.2" y="13.8">HFCLKIN</text>
<text x="76.2" y="15.6">HFCLKOUT</text>
<text x="162.9" y="13.8">ADCIN0</text>
<text x="162.9" y="15.6">ADCIN1</text>
<text x="162.9" y="17.4">ADCIN2</text>
<text x="76.2" y="19.2">CLKEN</text>
<text x="76.2" y="21">CLKEN2</text>
<text x="76.2" y="22.7">CLKREQ</text>
<text x="159.7" y="21">START.ADC</text>
<text x="76.2" y="28.1">UCLK</text>
<text x="76.2" y="29.8">STP/GPIO.9</text>
<text x="76.2" y="24.5">CLK256FS</text>
<text x="153.8" y="28.1">UART1.RXD/GPIO.8</text>
<text x="159.9" y="26.3">UART1.TXD</text>
<text x="76.2" y="31.6">DIR/GPIO.10</text>
<text x="76.2" y="33.4">NXT/GPIO.11</text>
<text x="144.7" y="33.4">RTSO/CLK64K/BERCLK/ADCIN5</text>
<text x="150.8" y="35.2">CTSI/BERDATA/ADCIN3</text>
<text x="76.2" y="37">DATA0/UART4.TXD</text>
<text x="76.2" y="38.7">DATA1/UART4.RXD</text>
<text x="76.2" y="40.5">DATA2/UART4.RTSI</text>
<text x="158.2" y="38.7">RXAF/ADCIN6</text>
<text x="158.3" y="37">TXAF/ADCIN4</text>
<text x="164" y="40.5">MANU</text>
<text x="76.2" y="42.3">DATA3/UART4.CTSO/GPIO.12</text>
<text x="76.2" y="47.6">DATA6/GPIO.4</text>
<text x="76.2" y="44.1">DATA4/GPIO.14</text>
<text x="76.2" y="45.8">DATA5/GPIO.3</text>
<text x="76.2" y="49.4">DATA7/GPIO.5</text>
<text x="76.2" y="56.5">VBUS</text>
<text x="193.6" y="58.3">COM/CASE OUT</text>
<text x="193.6" y="54.7">NC</text>
<text x="201.8" y="54.7">+VCC</text>
<text x="76.2" y="60.1">DP/UART3.RXD</text>
<text x="76.2" y="61.8">DN/UART3.TXD</text>
<text x="76.2" y="63.6">ID</text>
<text x="158.9" y="65.4">IHF.RIGHT.M</text>
<text x="159.1" y="63.6">IHF.RIGHT.P</text>
<text x="160" y="61.8">IHF.LEFT.M</text>
<text x="160.2" y="60.1">IHF.LEFT.P</text>
<text x="163.9" y="70.7">EAR.P</text>
<text x="76.2" y="72.5">I2C.CNTL.SDA</text>
<text x="76.2" y="74.3">I2C.CNTL.SCL</text>
<text x="76.2" y="76.1">INT1</text>
<text x="76.2" y="77.9">INT2</text>
<text x="163.7" y="72.5">EAR.M</text>
<text x="164.3" y="77.9">HSOL</text>
<text x="76.2" y="81.4">PWRON</text>
<text x="151.6" y="83.2">PreDriv.RIGHT/ADCIN7</text>
<text x="154.6" y="79.6">PreDriv.LEFT/VMID</text>
<text x="164.1" y="81.4">HSOR</text>
<text x="76.2" y="85">nRESWARM</text>
<text x="76.2" y="86.7">nRESPWRON</text>
<text x="162.1" y="88.5">HSMIC.P</text>
<text x="162.5" y="86.7">VHSMIC</text>
<text x="76.2" y="90.3">VREF</text>
<text x="76.2" y="93.9">SYSEN</text>
<text x="161.8" y="90.3">HSMIC.M</text>
<text x="76.2" y="97.4">BOOT0</text>
<text x="76.2" y="99.2">BOOT1</text>
<text x="155.9" y="97.4">MICBIAS1/VMIC1</text>
<text x="159.6" y="101">MIC.MAIN.M</text>
<text x="159.8" y="99.2">MIC.MAIN.P</text>
<text x="76.2" y="102.7">MSECURE</text>
<text x="152.4" y="106.3">MIC.SUB.P/DIG.MIC.0</text>
<text x="155.9" y="104.5">MICBIAS2/VMIC2</text>
<text x="76.2" y="113.4">PCM.VFS</text>
<text x="76.2" y="111.6">PCM.VDX</text>
<text x="76.2" y="109.9">PCM.VDR</text>
<text x="76.2" y="108.1">PCM.VCK</text>
<text x="152.7" y="108.1">MIC.SUB.M/DIG.MIC1</text>
<text x="76.2" y="118.7">BT.PCM.VDX/GPIO.17/DIG.MIC.CLK1</text>
<text x="164.3" y="117">AUXR</text>
<text x="164.5" y="115.2">AUXL</text>
<text x="76.2" y="120.5">BT.PCM.VDR/GPIO.16/DIG.MIC.CLK0</text>
<text x="76.2" y="125.9">I2S.CLK</text>
<text x="151.2" y="122.3">GPIO.0/CD1/JTAG.TDO</text>
<text x="151.3" y="124.1">GPIO.1/CD2/JTAG.TMS</text>
<text x="161.4" y="125.9">GPIO2/T1</text>
<text x="76.2" y="131.2">I2S.DOUT</text>
<text x="76.2" y="129.4">I2S.DIN</text>
<text x="76.2" y="127.6">I2S.SYNC</text>
<text x="145.5" y="129.4">GPIO.7/VIBRA.SYNC/PWM1/T4</text>
<text x="149.7" y="127.6">GPIO.6/CLKOK/PWM0/T3</text>
<text x="160.1" y="131.2">GPIO.15/T2</text>
<text x="76.2" y="136.5">JTAG.TDI/BERDATA</text>
<text x="76.2" y="134.7">JTAG.TCK/BERCLK</text>
<text x="162.3" y="134.7">RFID.EN</text>
<text x="76.2" y="141.9">TESTV2</text>
<text x="76.2" y="140.1">TEST</text>
<text x="76.2" y="143.6">TESTV1</text>
<text x="162.9" y="143.6">KPD.R2</text>
<text x="162.9" y="141.9">KPD.R1</text>
<text x="162.9" y="140.1">KPD.R0</text>
<text x="76.2" y="145.4">TEST.RESET</text>
<text x="162.9" y="149">KPD.R5</text>
<text x="162.9" y="147.2">KPD.R4</text>
<text x="162.9" y="145.4">KPD.R3</text>
<text x="76.2" y="152.5">32KXIN</text>
<text x="76.2" y="150.7">32KXOUT</text>
<text x="162.9" y="152.5">KPD.R7</text>
<text x="162.9" y="150.7">KPD.R6</text>
<text x="76.2" y="156.1">32KCLKOUT</text>
<text x="162.9" y="156.1">KPD.C0</text>
<text x="162.9" y="161.4">KPD.C3</text>
<text x="162.9" y="159.6">KPD.C2</text>
<text x="162.9" y="157.9">KPD.C1</text>
<text x="76.2" y="166.8">LEDSYNC/GPIO.13</text>
<text x="76.2" y="165">LEDA/VIBRA.P</text>
<text x="76.2" y="163.2">LEDB/VIBRA.M</text>
<text x="162.9" y="165">KPD.C5</text>
<text x="162.9" y="163.2">KPD.C4</text>
<text x="162.9" y="166.8">KPD.C6</text>
<text x="76.2" y="168.5">LEDGND</text>
<text x="162.9" y="168.5">KPD.C7</text>
</g>
<g font-size="1.6" fill="#00f">
<text x="139.4" y="25.1">Headset UART</text>
<text x="139.4" y="32.2">MCPC</text>
<text x="100.2" y="55.3">USB</text>
<text x="139.4" y="66">HandFree</text>
<text x="139.4" y="73.1">Earpeace</text>
<text x="139.4" y="90.8">Headset</text>
<text x="139.4" y="114">AUX Input</text>
<text x="139.4" y="108.6">ANA_MIC</text>
<text x="21.5" y="160.1">GRN</text>
</g>
<g font-size="1.3">
<text x="32.7" y="5.5">5</text>
<text x="86" y="5.5">4</text>
<text x="139.4" y="5.5">3</text>
<text x="192.7" y="5.5">2</text>
<text x="246" y="5.5">1</text>
<text x="4.7" y="28.2">D</text>
<text x="273.2" y="28.2">D</text>
<text x="4.7" y="70.4">C</text>
<text x="273.2" y="70.4">C</text>
<text x="4.7" y="112.7">B</text>
<text x="273.2" y="112.7">B</text>
<text x="4.7" y="154.9">A</text>
<text x="273.2" y="154.9">A</text>
<text x="32.7" y="176.2">5</text>
<text x="86" y="176.2">4</text>
<text x="139.4" y="176.2">3</text>
<text x="192.7" y="176.2">2</text>
<text x="246" y="176.2">1</text>
</g>
<g font-size="1.2" fill="#00f">
<text x="139.4" y="17.7">VINANA2</text>
<text x="139.5" y="15.6">VINANA1</text>
<text x="139.5" y="20.9">IO_1P8</text>
<text x="100.2" y="24.8">IO_1P8</text>
<text x="100.2" y="51.5">IO_1P8</text>
<text x="100.2" y="76.4">IO_1P8</text>
<text x="100.2" y="81.7">VBAT</text>
<text x="100.2" y="85.3">IO_1P8</text>
<text x="100.2" y="90.6">VREF</text>
<text x="100.2" y="94.1">VREF</text>
<text x="100.2" y="99.5">VRTC</text>
<text x="100.2" y="103">IO_1P8</text>
<text x="96.7" y="111.9">IO_1P8</text>
<text x="96.7" y="122.6">IO_1P8</text>
<text x="96.7" y="131.5">IO_1P8</text>
<text x="139.4" y="131.5">IO_1P8</text>
<text x="139.4" y="136.8">VMMC2</text>
<text x="96.7" y="158.2">IO_1P8</text>
<text x="141.1" y="167">IO_1P8</text>
</g>
</svg>
